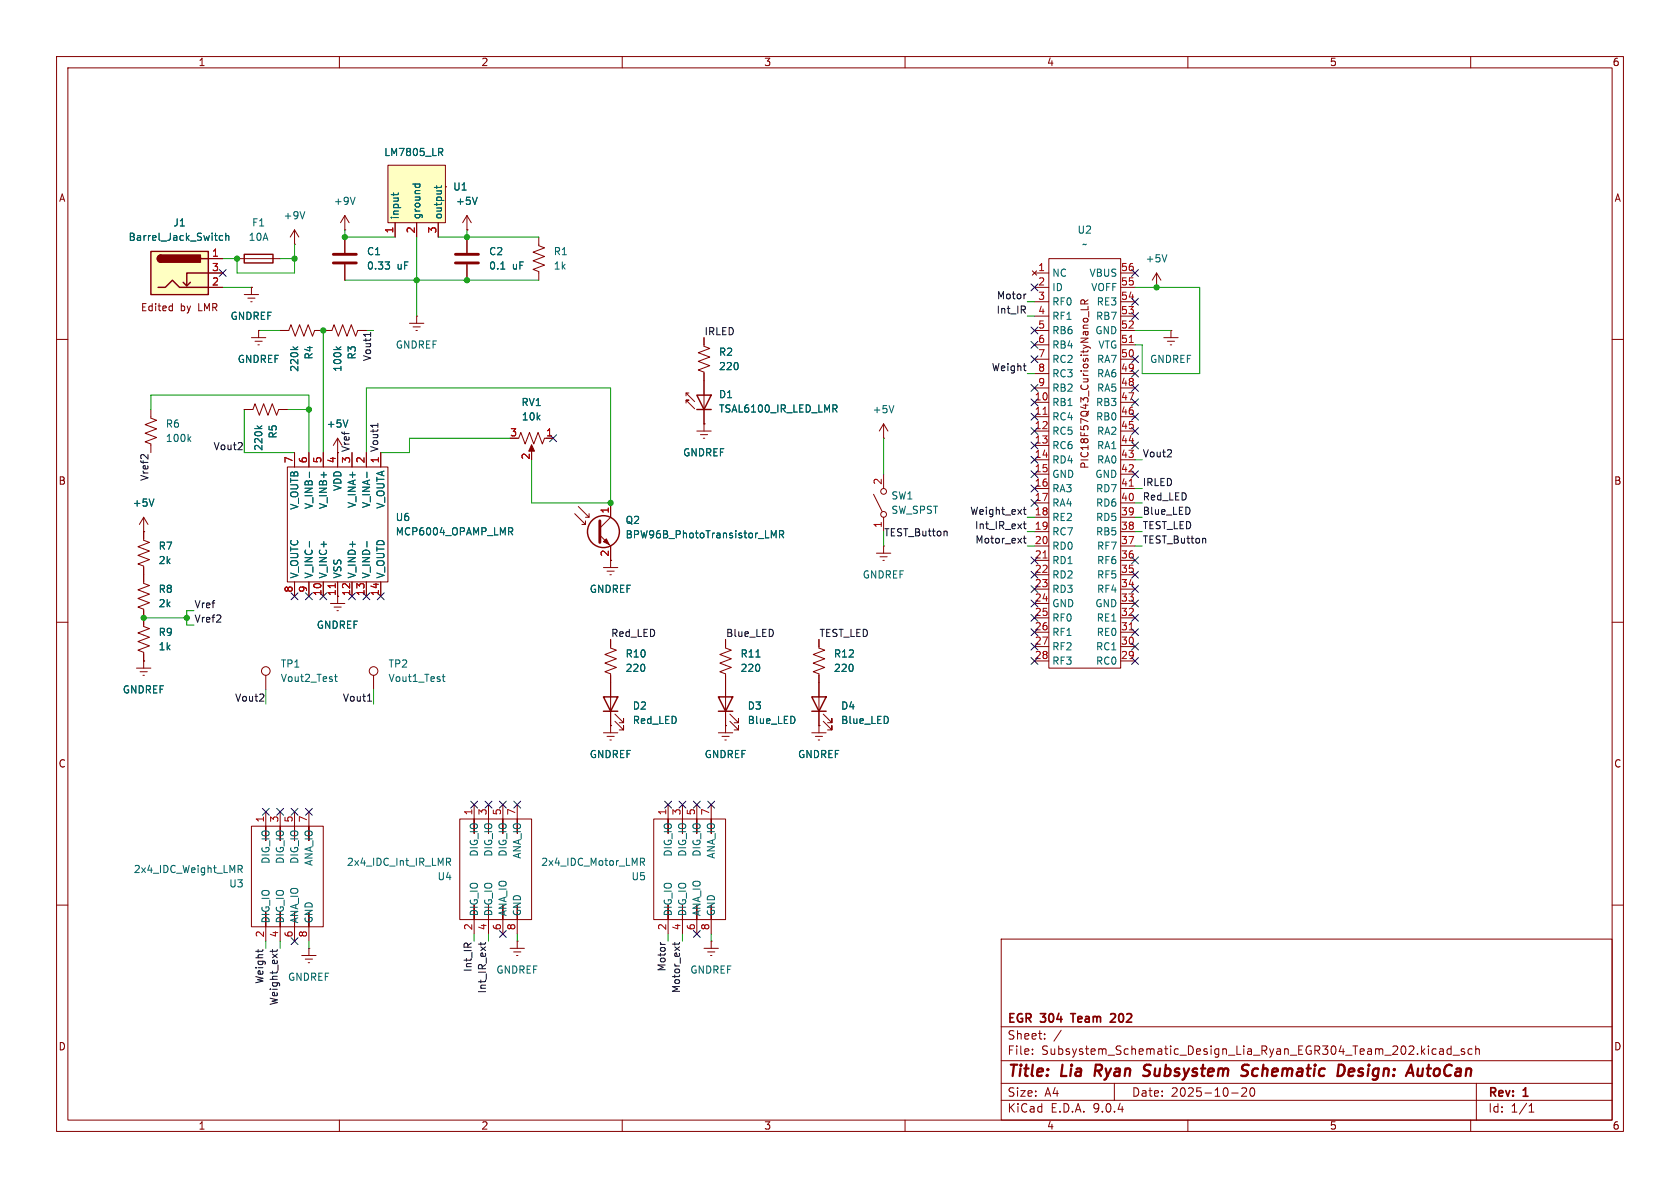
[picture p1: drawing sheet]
<svg xmlns="http://www.w3.org/2000/svg" width="297mm" height="210mm" viewBox="0 0 297 210" stroke-linecap="round" stroke-linejoin="round" font-family="sans-serif">
<g fill="none" stroke="#840000" stroke-width=".18">
<path d="M10 10h277v190h-277zM12 12h273v186h-273zM60 10v2M110 10v2M160 10v2M210 10v2M260 10v2M61 38.1v2.5M61 38.1l-.8 1.3M61 38.1l.7 1.3M82.5 38.1l-.7 1.3M82.5 38.1l.8 1.3"/>
<path d="M82.5 38.1v2.5M41.9 45.7h7.6M49.5 58.4h1.6l.3-1 .8 2 .8-2 .7 2 .8-2 .7 2 .4-1h1.5M61 40.6h.1M61 41.9v2.8M61 46.7v2.8M82.5 40.6h.1M124.5 59.7v1.5l1 .4-2.1 .8 2.1 .7-2.1 .8 2.1 .7-2.1 .8 1.1 .4v1.5M10 60h2M26.7 72.4v1.5l1 .4-2 .8 2 .7-2 .8 2 .7-2 .8 1 .4v1.5M43.2 72.4h1.5l.4-1 .7 2 .8-2 .8 2 .7-2 .8 2 .4-1h1.5M123.2 76.2h2.5"/>
<path d="M123.8 76.8h1.3M124.3 77.5h.3M124.5 74.9h.1M124.5 74.9v1.3M285 60h2M25.4 91.4v4.1l1 .4-2 .7 2 .8-2 .8 2 .7-2 .8 1 .4v3l1 .4-2 .8 2 .7-2 .8 2 .8-2 .7 1 .4v3l1 .4-2 .8 2 .7-2 .8 2 .8-2 .7 1 .4v2.8M25.4 94h.1M25.4 91.4l-.8 1.3M25.4 91.4l.8 1.3M101.6 90.8l1.9 1.9v-.6M102.2 89.5l1.9 1.9v-.6M102.9 92.7h.6"/>
<path d="M103.5 91.4h.6M106 94.6l1.9 1.9v2.6M107.9 88.9v2.5l-1.9 1.9M10 110h2M24.1 118.1h2.6M24.8 118.7h1.2M25.3 119.4h.2M25.4 116.8h.1M128.3 113v1.6l1 .3-2 .8 2 .8-2 .7 2 .8-2 .7 1 .4v1.6M144.8 113v1.6l1 .3-2 .8 2 .8-2 .7 2 .8-2 .7 1 .4v9.2M285 110h2M145.5 127.5l1.6 1.5v-.7v.7h-.8"/>
<path d="M145.5 126.2l1.6 1.6v-.8v.8h-.8M10 160h2M53.3 168.9h2.6M54 169.5h1.2M54.5 170.2h.2M54.6 167.6h.1M54.6 167.6v1.3M177 166h108v32h-108zM285 160h2M60 198v2M110 198v2M160 198v2"/>
<path d="M177 194.5h108M177 191.5h108M177 187.5h108M177 181.5h108M182.5 186.3v.1M182.5 185.5v.1M184.7 183.6v.1M184.7 182.8v.1M187.6 182.1l-1.3 2M197 191.5v3M210 198v2M217.7 193.2h1.2"/>
<path d="M219.6 192.4l.5-.1 .2 .1 .1 .3-.9 1.1h.9M221.1 192.4l.2-.1a.81 .81 0 0 1 .6 .6 .81 .81 0 0 1-.3 .8l-.1 .1a.81 .81 0 0 1-.4-1.4zM253.7 185.4l.2 .1M253.9 186.3l-.2 .1M254.5 185.5h.6l.1 .9M255.2 185.8h-.5a.29 .29 0 0 0-.2 .3 .29 .29 0 0 0 .2 .3l.5-.1M256.5 185.5l-.4-.1-.3 .3v.4l.2 .2h.5M256.5 184.9v1.5M256.9 186.5h1.1M258.9 185.5l-.4-.1-.2 .2 .1 .2 .5 .2v.3h-.6M260 198v2M260.2 185.5l-.4-.1-.3 .3v.4l.2 .2h.5"/>
<path d="M260.9 185.5l.2-.1 .4 .1v.9M260.9 184.9v1.5M261 191.5v6.5M270.3 196.6h.9M270.3 195.5l.4-.4v1.5"/>
</g>
<path d="M193.7 188.2l-.2 2M203.1 190a.85 .85 0 0 1-1 .1M203.2 188.2l-.7 .1a.46 .46 0 0 0-.3 .5 .46 .46 0 0 0 .4 .4l.5 .2M219.6 189l.7 .3a.49 .49 0 0 1 .3 .5 .49 .49 0 0 1-.4 .4h-.5M220.8 188.3a.85 .85 0 0 0-1.1 .1M236.7 188.2h.5a1.08 1.08 0 0 1 .5 1.1 1.08 1.08 0 0 1-.8 .9M239.2 188.9l-.6 .1-.2 .9 .2 .3h.4M239.4 189.4l-1 .1M251.4 190l-.6 .2M251.6 188.9l-.2 1.3" fill="none" stroke="#840000" stroke-width=".4"/>
<path d="M189.3 179.2h.8M197.1 179.3l-.5-.1-.3 .1M197.1 179.8l-.8 .9h.9" fill="none" stroke="#840000" stroke-width=".3"/>
<g fill="none" stroke="#006464" stroke-width=".18">
<path d="M62.8 34.9l-.4 1.2M84.4 34.9l-.5 1.2M68.1 46.3h.8l-.5 .5M68.8 46.8l.1 .2-.1 .5M33.4 77.6l.3 .4M33.7 77.2l-.4 .5M45.5 75.3l.4 .5M46.3 75.3l-.5 .3M51.8 61.3l.5 .5M52.6 61.3l-.4 .4M27.2 88.2l-.4 1.3M136.4 93.8l.4 .9 .4-.9v1.3"/>
<path d="M137.8 94.5l.6-.1 .1-.2v-.3l-.7-.1v1.3M138.1 94.5l.4 .6M133.6 116.1h.8"/>
</g>
<path d="M58.9 46.5h4.1M58.9 45h4.1M106 92.1v3.8" fill="none" stroke="#840000" stroke-width=".51"/>
<g fill="none" stroke="#840000" stroke-width=".25">
<path d="M43.2 45h5.1v1.5h-5.1zM143.5 123.2h2.5l-1.2 2.5zM143.5 125.7h2.5"/>
<circle cx="106.7" cy="94" r="2.82"/>
</g>
<path d="M107.2 95.3l.5 1-1-.5z" fill="#840000" stroke="#840000" stroke-width=".18"/>
<path d="M26.7 44.5h10.1v7.6h-10.1z" fill="#ffffc2"/>
<path d="M26.7 44.5h10.1v7.6h-10.1zM27.9 50.8h1.3l1.3-1.3 1.2 1.3h5.1M28.4 45.1a.64 .64 0 0 0-.6 .6 .64 .64 0 0 0 .6 .7M33.7 49.9l-.7 .6M35.6 45.7h1.2M36.8 48.3h-3.8v2.2l-.6-.6M123.2 69.9h2.5l-1.2 2.5zM123.2 72.4h2.5M106.7 123.2h2.5l-1.3 2.5zM106.7 125.7h2.5" fill="none" stroke="#840000" stroke-width=".25"/>
<g fill="#840000" stroke="#840000" stroke-width=".25">
<path d="M28 45.3l.4-.2v1.3a.63 .63 0 0 1-.5-.4 .63 .63 0 0 1 .1-.7z"/>
<path d="M28.4 45.1h7v1.3h-7z"/>
</g>
<g fill="none" stroke="#840000" stroke-width=".18">
<path d="M30.1 54.1h.4M30.5 53.7v1.2M30.5 54.9h-.4M36.8 45.7h2.6M36.8 48.3h2.6M36.8 50.8h2.6M43.2 52.1h2.5M43.8 52.7h1.3M44.3 53.3h.3M44.4 50.8h.1M44.4 59.7h2.6M44.4 50.8v1.3"/>
<path d="M45.7 58.4h.1M45.7 58.4v1.3M52.1 43.2h.1M52.1 40.6v2.6M52.1 40.6l-.8 1.3M52.1 40.6l.7 1.3M57.1 58.4h1.6l.4-1 .7 2 .8-2 .7 2 .8-2 .8 2 .3-1h1.6M72.4 57.2h2.5M73 57.8h1.3M73.5 58.4h.3M73.7 55.9h.1M73.7 55.9v1.3"/>
<path d="M82.5 41.9v2.8M82.5 46.7v2.8M95.2 41.9v1.5l1.1 .4-2.1 .8 2.1 .7-2.1 .8 2.1 .8-2.1 .7 1 .4v1.5M182.5 47.9l.8 .7M182.9 48.3h2.5M182.9 50.8h2.5M182.9 53.3h2.5M182.9 58.4h2.5M182.9 55.9h2.5M183.3 47.9l-.8 .7M185.4 45.7h12.7v72.4h-12.7zM191.7 53.7v-.6l-.2-.1-.3 .1-.1 .6h1.2"/>
<path d="M192.3 54.2v.6h-1.2M192.3 53l-.6 .4M192.5 55.1v.9M198.1 48.3h2.6M198.1 50.8h2.6M198.1 53.3h2.6M198.1 58.4h2.6M198.1 55.9h2.6M204.5 50.8h.1M204.5 48.3l-.8 1.2M204.5 48.3l.7 1.2M204.5 48.3v2.5"/>
<path d="M205.7 59.7h2.6M207 58.4h.1M207 58.4v1.3M45.1 60.3h1.3M45.6 61h.2M59.7 77.5l-.8 1.2M59.7 77.5l.8 1.2M59.7 77.5v5.1M121.3 71.2v-.5h.5h-.5l1.5 1.6M121.3 69.5v.5M121.8 69.5h-.5l1.5 1.5M124.5 67.3v7.6"/>
<path d="M156.2 77.5h.1M156.2 74.9l-.8 1.3M156.2 74.9l.8 1.3M156.2 74.9v2.6M182.9 61h2.5M182.9 63.5h2.5M182.9 66h2.5M182.9 68.6h2.5M182.9 71.1h2.5M182.9 73.7h2.5M182.9 76.2h2.5M182.9 78.7h2.5"/>
<path d="M198.1 61h2.6M198.1 63.5h2.6M198.1 66h2.6M198.1 68.6h2.6M198.1 71.1h2.6M198.1 73.7h2.6M198.1 76.2h2.6M198.1 78.7h2.6M206.4 60.3h1.2M206.9 61h.2M50.8 82.6h17.8v20.3h-17.8zM52.1 80v2.6"/>
<path d="M54.6 80v2.6M57.1 80v2.6M59.7 80h.1M62.2 80v2.6M64.8 80v2.6M67.3 80v2.6M154.4 87.4l1.6 3M154.9 97.8h2.6M155.6 98.4h1.2M156.1 99.1h.2M156.2 96.5h.1M156.2 83.8v2.6"/>
<path d="M156.2 91.4v2.6M156.2 96.5v1.3M182.9 99.1h2.5M182.9 81.3h2.5M182.9 83.8h2.5M182.9 86.4h2.5M182.9 88.9h2.5M182.9 91.4h2.5M182.9 94h2.5M182.9 96.5h2.5M198.1 99.1h2.6M198.1 81.3h2.6"/>
<path d="M198.1 83.8h2.6M198.1 86.4h2.6M198.1 88.9h2.6M198.1 91.4h2.6M198.1 94h2.6M198.1 96.5h2.6M47 119.4v2.5M52.1 102.9v2.5M54.6 102.9v2.5M57.1 102.9v2.5M58.4 106.7h2.6M59.1 107.3h1.2"/>
<path d="M59.6 108h.2M59.7 102.9v3.8M62.2 102.9v2.5M64.8 102.9v2.5M66 119.4v2.5M67.3 102.9v2.5M107.9 113v1.6l1.1 .3-2.1 .8 2.1 .8-2.1 .7 2.1 .8-2.1 .7 1 .4v10.4M182.9 106.7h2.5M182.9 101.6h2.5M182.9 104.1h2.5M182.9 109.2h2.5M182.9 111.8h2.5"/>
<path d="M182.9 114.3h2.5M182.9 116.8h2.5M198.1 106.7h2.6M198.1 101.6h2.6M198.1 104.1h2.6M198.1 109.2h2.6M198.1 111.8h2.6M198.1 114.3h2.6M198.1 116.8h2.6M106.7 129.5h2.5M107.3 130.2h1.3M107.8 130.8h.3"/>
<path d="M107.9 128.3h.1M108.7 127.5l1.5 1.5v-.7v.7h-.7M108.7 126.2l1.5 1.6v-.8v.8h-.7M44.4 146.1h12.7v17.7h-12.7zM47 146.1v2.5zM47 143.5v2.6M49.5 146.1v2.5zM49.5 143.5v2.6M52.1 146.1v2.5zM52.1 143.5v2.6M54.6 146.1v2.5zM54.6 143.5v2.6"/>
<path d="M81.3 144.8h12.7v17.8h-12.7zM83.8 144.8v2.5zM83.8 142.2v2.6M86.4 144.8v2.5zM86.4 142.2v2.6M88.9 144.8v2.5zM88.9 142.2v2.6M91.4 144.8v2.5zM91.4 142.2v2.6M115.6 144.8h12.7v17.8h-12.7zM118.1 144.8v2.5zM118.1 142.2v2.6"/>
<path d="M120.6 144.8v2.5zM120.6 142.2v2.6M123.2 144.8v2.5zM123.2 142.2v2.6M125.7 144.8v2.5zM125.7 142.2v2.6M47 161.3v2.5zM47 163.8v2.6M49.5 161.3v2.5zM49.5 163.8v2.6M52.1 163.8v2.6M54.6 163.8v2.6"/>
<path d="M83.8 160v2.6zM83.8 162.6v2.5M86.4 160v2.6zM86.4 162.6v2.5M88.9 162.6v2.5M90.2 167.6h2.5M90.8 168.3h1.3M91.3 168.9h.3M91.4 166.4h.1M91.4 162.6v2.5M91.4 166.4v1.2M118.1 160v2.6z"/>
<path d="M118.1 162.6v2.5M120.6 160v2.6zM120.6 162.6v2.5M123.2 162.6v2.5M124.5 167.6h2.5M125.1 168.3h1.3M125.6 168.9h.3M125.7 166.4h.1M125.7 162.6v2.5M125.7 166.4v1.2"/>
<circle cx="156.2" cy="86.9" r=".51"/>
<circle cx="156.2" cy="90.9" r=".51"/>
<circle cx="47" cy="118.6" r=".76"/>
<circle cx="66" cy="118.6" r=".76"/>
</g>
<g fill="none" stroke="#006464" stroke-width=".18">
<path d="M53.9 37.4l-.4 1.3M39.4 41.7l-.4-.1-.2 .3 .1 .5h.5M39.9 41.8l.2-.2 .3 .1 .1 .8M39.9 41.2v1.3M88.5 47.6h.8M206.3 45l-.4 1.3M59.4 61.3l.5 .5M60.3 61.3l-.5 .4M61.5 74.2l-.4 1.3M147.6 72.2l.4 .6M147.7 71.6l.3 .2-.1 .3-.2 .1M158 71.7l-.4 1.3"/>
<path d="M54.7 83.5v.9M54.7 95.7v1M64.9 83.5v.9M64.9 95.7v1M89.9 93.3h.5l.2 .2-.1 .4-.6 .1M90.2 94l.4 .6M59.1 119.6h.5M59.3 119.2v1.1l.3 .2M78.2 119.6h.5M78.4 119.2v1.1l.3 .2M42.1 153h.5l.2 .2-.1 .4h-.6M42.4 153.6l.4 .6"/>
<path d="M78.9 151.7h.5l.3 .3-.2 .3-.6 .1M79.2 152.4l.5 .6M113.2 151.7h.5l.2 .3-.1 .3-.6 .1M113.5 152.4l.4 .6"/>
</g>
<path d="M184.4 73.2h.7M199.6 60.5h.8M184.4 98.6h.7M199.6 85.9h.8M59.3 103.2v.7M199.6 111.3h.8" fill="none" stroke="#a90000" stroke-width=".18"/>
<path d="M80.5 45h4.1M80.5 46.5h4.1" fill="none" stroke="#840000" stroke-width=".51"/>
<path d="M68.6 29.2h10.1v10.2h-10.1z" fill="#ffffc2"/>
<g fill="none" stroke="#840000" stroke-width=".18">
<path d="M68.6 29.2h10.1v10.2h-10.1zM69.8 39.4v2.5M73.7 39.4v2.5M77.5 39.4v2.5M78.7 33h.1M36.8 45.7h2.6M36.8 48.3h2.6M36.8 50.8h2.6M44.4 50.8h.1M45.7 58.4h.1M49.5 58.4h1.3M55.9 58.4h2.5"/>
<path d="M61 41.9v2.8M61 46.7v2.8M63.5 58.4h1.3M82.5 40.6h.1M82.5 41.9v2.8M82.5 46.7v2.8M124.5 59.7v1.3M43.2 72.4h1.2M49.5 72.4h1.3M91.4 77.5h.3l.4-1 .7 2 .8-2 .8 2 .7-2 .8 2 .4-1M94 79v1M96.5 77.5h1.3"/>
<path d="M124.5 74.9h.1M124.5 66v3.9M124.5 72.4v2.5M25.4 94h.1M25.4 94v1.3M52.1 80v2.6M54.6 80v2.6M57.1 80v2.6M59.7 80h.1M59.7 80v2.6M62.2 80v2.6M64.8 80v2.6"/>
<path d="M67.3 80v2.6M107.9 88.9v2.5M107.9 96.5v3.8M25.4 116.8h.1M25.4 100.3v2.6M25.4 108v2.5M25.4 115.6v1.2M52.1 102.9v2.5M54.6 102.9v2.5M57.1 102.9v2.5M59.7 102.9v2.5M62.2 102.9v2.5"/>
<path d="M64.8 102.9v2.5M67.3 102.9v2.5M106.7 100.3h2.5M107.3 101h1.3M107.8 101.6h.3M107.9 113v1.3M107.9 119.4v3.8M128.3 113v1.3M128.3 119.4v10.1M144.8 113v1.3M144.8 119.4v3.8M107.9 128.3h.1"/>
<path d="M107.9 125.7v2.6M127 129.5h2.5M127.6 130.2h1.3M128.1 130.8h.3M128.3 128.3h.1M129 127.5l1.6 1.5v-.7v.7h-.8M129 126.2l1.6 1.6v-.8v.8h-.8M143.5 129.5h2.5M144.1 130.2h1.3M144.7 130.8h.2M144.8 128.3h.1M144.8 125.7v3.8"/>
</g>
<g fill="none" stroke="#006464" stroke-width=".18">
<path d="M69.6 34.1v.5M70.4 34.1l-.2 .3h-1M73 32.5h1.2M73.5 32.5l-.1 .4M74.2 32.5v.4M77.2 32.8v.5M77.5 26.2h.5l.3 .3-.2 .3-.6 .1M77.8 26.9l.5 .6M78 32.8l-.1 .3h-1.1M84.4 34.9l-.5 1.2M39.4 41.7l-.4-.1-.2 .3 .1 .5h.5M39.9 41.8l.2-.2 .3 .1 .1 .8"/>
<path d="M39.9 41.2v1.3M68.1 46.3h.8l-.5 .5M68.8 46.8l.1 .2-.1 .5M88.5 47.6h.8M45.5 75.3l.4 .5M46.3 75.3l-.5 .3M51.8 61.3l.5 .5M52.6 61.3l-.4 .4M59.4 61.3l.5 .5M60.3 61.3l-.5 .4M61.5 74.2l-.4 1.3M147.6 72.2l.4 .6"/>
<path d="M147.7 71.6l.3 .2-.1 .3-.2 .1M27.2 88.2l-.4 1.3M54.7 83.5v.9M54.7 95.7v1M64.9 83.5v.9M64.9 95.7v1M89.9 93.3h.5l.2 .2-.1 .4-.6 .1M90.2 94l.4 .6M136.4 93.8l.4 .9 .4-.9v1.3M137.8 94.5l.6-.1 .1-.2v-.3l-.7-.1v1.3M138.1 94.5l.4 .6M133.6 116.1h.8"/>
</g>
<path d="M94 78.6l.5 1.2h-1z" fill="#840000" stroke="#840000" stroke-width=".18"/>
<path d="M127 123.2h2.5l-1.2 2.5zM127 125.7h2.5" fill="none" stroke="#840000" stroke-width=".25"/>
<g fill="none" stroke="#0f0f0f" stroke-width=".18">
<path d="M65.5 58.8v.7M181.3 52h.1M42.1 79.5h.7M42.8 78.3v.5M66.8 74.8v.8M180.9 64.7h.5M181.3 65.5h.1M207 79.6v.4M167.3 93.9l.1 .2v.6M180.9 90.1h.5M180.9 92.6h.5M180.9 95.2h.5"/>
<path d="M181.1 89.7v1l.3 .2M181.1 92.2v1.1l.3 .2M181.1 94.7v1.1l.3 .2M206.3 80.8h.8M213 95.2l.2 .1v.7M45.9 123.9h.7M46.6 122.8v.4M65 123.9h.7M45.6 167.9v.4M46.5 167.9v.1M48.2 167.9v.4M49 167.9l-.2 .3h-1.1"/>
<path d="M85 166.6v.5M85.8 166.6l-.1 .3h-1.1M116.8 166.6v.1M119.3 166.6v.5M120.1 166.6l-.1 .3h-1.1"/>
</g>
<g fill="none" stroke="#009600" stroke-width=".18">
<path d="M39.4 50.8h5M45.7 58.4h3.8M49.5 45.7h2.6M52.1 43.2v5.1h-10.2v-2.6h-2.5M57.1 58.4v21.6M61 49.5h34.2M61 40.6v1.3h8.8M64.8 58.4h1.2M73.7 41.9v14M77.5 41.9h17.7M82.5 40.6v1.3M181.6 53.3h1.3"/>
<path d="M181.6 55.9h1.3M200.7 58.4h6.3M200.7 50.8h11.4v15.2h-10.2v-5h-1.2M26.7 72.4v-2.5h27.9v10.1M43.2 72.4v7.6h8.9M50.8 72.4h3.8M90.2 77.5h-17.8v2.5h-5.1M156.2 77.5v6.3M181.6 66h1.3M64.8 80v-11.4h43.1v20.3h-13.9v-7.6M156.2 94v2.5M181.6 94h1.3"/>
<path d="M181.6 91.4h1.3M181.6 96.5h1.3M200.7 88.9h1.2M200.7 94h1.2M200.7 91.4h1.2M200.7 96.5h1.2M200.7 86.4h1.2M200.7 81.3h1.2M25.4 109.2h7.6M34.3 108h-1.3v2.5h1.3M47 121.9v2.6M66 121.9v2.6"/>
<path d="M47 166.4v1.2M49.5 166.4v1.2M54.6 166.4v1.2M83.8 165.1v1.3M86.4 165.1v1.3M91.4 165.1v1.3M118.1 165.1v1.3M120.6 165.1v1.3M125.7 165.1v1.3"/>
</g>
<g fill="none" stroke="#000084" stroke-width=".18">
<path d="M38.8 47.7l1.2 1.2M40 47.7l-1.2 1.2M182.3 50.2l1.2 1.2M182.3 57.8l1.2 1.2M183.5 50.2l-1.2 1.2M183.5 57.8l-1.2 1.2M200.1 52.7l1.2 1.2M200.1 47.7l1.2 1.2M200.1 55.3l1.2 1.2M201.3 52.7l-1.2 1.2M201.3 47.7l-1.2 1.2M201.3 55.3l-1.2 1.2"/>
<path d="M97.2 76.9l1.2 1.2M98.4 76.9l-1.2 1.2M182.3 60.4l1.2 1.2M182.3 62.9l1.2 1.2M182.3 68l1.2 1.2M182.3 70.5l1.2 1.2M182.3 75.6l1.2 1.2M182.3 78.1l1.2 1.2M182.3 73.1l1.2 1.2M183.5 70.5l-1.2 1.2M183.5 60.4l-1.2 1.2M183.5 73.1l-1.2 1.2"/>
<path d="M183.5 62.9l-1.2 1.2M183.5 68l-1.2 1.2M183.5 75.6l-1.2 1.2M183.5 78.1l-1.2 1.2M200.1 62.9l1.2 1.2M200.1 65.4l1.2 1.2M200.1 75.6l1.2 1.2M200.1 78.1l1.2 1.2M200.1 68l1.2 1.2M200.1 70.5l1.2 1.2M200.1 73.1l1.2 1.2M201.3 62.9l-1.2 1.2"/>
<path d="M201.3 65.4l-1.2 1.2M201.3 70.5l-1.2 1.2M201.3 68l-1.2 1.2M201.3 75.6l-1.2 1.2M201.3 78.1l-1.2 1.2M201.3 73.1l-1.2 1.2M182.3 88.3l1.2 1.2M182.3 80.7l1.2 1.2M182.3 83.2l1.2 1.2M182.3 85.8l1.2 1.2M182.3 98.5l1.2 1.2M183.5 80.7l-1.2 1.2"/>
<path d="M183.5 83.2l-1.2 1.2M183.5 88.3l-1.2 1.2M183.5 85.8l-1.2 1.2M183.5 98.5l-1.2 1.2M200.1 83.2l1.2 1.2M200.1 98.5l1.2 1.2M201.3 83.2l-1.2 1.2M201.3 98.5l-1.2 1.2M51.5 104.8l1.2 1.2M52.7 104.8l-1.2 1.2M54 104.8l1.2 1.2M55.2 104.8l-1.2 1.2"/>
<path d="M56.5 104.8l1.3 1.2M57.8 104.8l-1.3 1.2M61.6 104.8l1.2 1.2M62.8 104.8l-1.2 1.2M64.2 104.8l1.2 1.2M65.4 104.8l-1.2 1.2M66.7 104.8l1.2 1.2M67.9 104.8l-1.2 1.2M182.3 101l1.2 1.2M182.3 103.5l1.2 1.2M182.3 106.1l1.2 1.2M182.3 108.6l1.2 1.2"/>
<path d="M182.3 111.2l1.2 1.2M182.3 113.7l1.2 1.2M182.3 116.2l1.2 1.2M183.5 101l-1.2 1.2M183.5 103.5l-1.2 1.2M183.5 106.1l-1.2 1.2M183.5 108.6l-1.2 1.2M183.5 111.2l-1.2 1.2M183.5 113.7l-1.2 1.2M183.5 116.2l-1.2 1.2M200.1 103.5l1.2 1.2M200.1 106.1l1.2 1.2"/>
<path d="M200.1 108.6l1.2 1.2M200.1 116.2l1.2 1.2M200.1 111.2l1.2 1.2M200.1 113.7l1.2 1.2M200.1 101l1.2 1.2M201.3 103.5l-1.2 1.2M201.3 106.1l-1.2 1.2M201.3 108.6l-1.2 1.2M201.3 116.2l-1.2 1.2M201.3 111.2l-1.2 1.2M201.3 113.7l-1.2 1.2M201.3 101l-1.2 1.2"/>
<path d="M46.4 142.9l1.2 1.2M47.6 142.9l-1.2 1.2M48.9 142.9l1.2 1.2M50.1 142.9l-1.2 1.2M51.5 142.9l1.2 1.2M52.7 142.9l-1.2 1.2M54 142.9l1.2 1.2M55.2 142.9l-1.2 1.2M83.2 141.6l1.2 1.2M84.4 141.6l-1.2 1.2M85.8 141.6l1.2 1.2M87 141.6l-1.2 1.2"/>
<path d="M88.3 141.6l1.2 1.2M89.5 141.6l-1.2 1.2M90.8 141.6l1.2 1.2M92 141.6l-1.2 1.2M117.5 141.6l1.2 1.2M118.7 141.6l-1.2 1.2M120 141.6l1.3 1.2M121.3 141.6l-1.3 1.2M122.6 141.6l1.2 1.2M123.8 141.6l-1.2 1.2M125.1 141.6l1.2 1.2M126.3 141.6l-1.2 1.2"/>
<path d="M51.5 165.8l1.2 1.2M52.7 165.8l-1.2 1.2M88.3 164.5l1.2 1.2M89.5 164.5l-1.2 1.2M122.6 164.5l1.2 1.2M123.8 164.5l-1.2 1.2"/>
</g>
<path d="M59.3 103.2v.7" fill="none" stroke="#a90000" stroke-width=".18"/>
<g fill="#009600" stroke="#009600" stroke-width=".18">
<circle cx="33" cy="109.2" r=".46"/>
<circle cx="25.4" cy="109.2" r=".46"/>
<circle cx="82.5" cy="49.5" r=".46"/>
<circle cx="82.5" cy="41.9" r=".46"/>
<circle cx="107.9" cy="88.9" r=".46"/>
<circle cx="54.6" cy="72.4" r=".46"/>
<circle cx="57.1" cy="58.4" r=".46"/>
<circle cx="73.7" cy="49.5" r=".46"/>
<circle cx="52.1" cy="45.7" r=".46"/>
<circle cx="61" cy="41.9" r=".46"/>
<circle cx="41.9" cy="45.7" r=".46"/>
<circle cx="204.5" cy="50.8" r=".46"/>
</g>
<g font-size="2.8" fill="#840000">
<text x="178" y="190.9">Title:</text>
<text x="187.7" y="190.9">Lia</text>
<text x="194.4" y="190.9">Ryan</text>
<text x="203.8" y="190.9">Subsystem</text>
<text x="222" y="190.9">Schematic</text>
<text x="239.7" y="190.9">Design:</text>
<text x="252.9" y="190.9">AutoCan</text>
</g>
<g font-size="2.1" fill="#840000">
<text x="178" y="184">Sheet:</text>
<text x="178" y="181.2">EGR</text>
<text x="184.1" y="181.2">304</text>
<text x="190.1" y="181.2">Team</text>
<text x="197.7" y="181.2">202</text>
<text x="178" y="186.7">File:</text>
<text x="184.1" y="186.7">Subsystem_Schematic_Design_Lia_Ryan_EGR304_Team_202.kicad_sch</text>
<text x="178" y="196.9">KiCad</text>
<text x="178" y="194.1">Size:</text>
<text x="184.7" y="194.1">A4</text>
<text x="185.7" y="196.9">E.D.A.</text>
<text x="193.3" y="196.9">9.0.4</text>
<text x="200" y="194.1">Date:</text>
<text x="207" y="194.1">2025-10-20</text>
<text x="263" y="194.3">Rev:</text>
<text x="263" y="196.9">Id:</text>
<text x="267.1" y="196.9">1/1</text>
<text x="269.4" y="194.3">1</text>
</g>
<g font-size="1.8" fill="#840000">
<text x="35" y="11.9">1</text>
<text x="85" y="11.9">2</text>
<text x="135" y="11.9">3</text>
<text x="185" y="11.9">4</text>
<text x="235" y="11.9">5</text>
<text x="285" y="11.9">6</text>
<text x="10.3" y="35.9">A</text>
<text x="285.3" y="35.9">A</text>
<text x="24.8" y="55.2">Edited</text>
<text x="31.9" y="55.2">by</text>
<text x="35.1" y="55.2">LMR</text>
<text x="192.6" y="83" transform="rotate(-90 192.6 83)">PIC18F57Q43_CuriosityNano_LR</text>
<text x="10.3" y="85.9">B</text>
<text x="285.3" y="85.9">B</text>
<text x="59.4" y="105.5" transform="rotate(-90 59.4 105.5)">11</text>
<text x="10.3" y="135.9">C</text>
<text x="285.3" y="135.9">C</text>
<text x="10.3" y="185.9">D</text>
<text x="285.3" y="185.9">D</text>
<text x="35" y="199.9">1</text>
<text x="85" y="199.9">2</text>
<text x="135" y="199.9">3</text>
<text x="185" y="199.9">4</text>
<text x="235" y="199.9">5</text>
<text x="285" y="199.9">6</text>
</g>
<g font-size="1.8" fill="#006464">
<text x="67.8" y="27.8">LM7805_LR</text>
<text x="80" y="33.9">U1</text>
<text x="30.6" y="40.2">J1</text>
<text x="44.5" y="40.2">F1</text>
<text x="50" y="39">+9V</text>
<text x="58.9" y="36.4">+9V</text>
<text x="70.7" y="38.9" transform="rotate(-90 70.7 38.9)">input</text>
<text x="74.5" y="38.9" transform="rotate(-90 74.5 38.9)">ground</text>
<text x="78.3" y="38.9" transform="rotate(-90 78.3 38.9)">output</text>
<text x="80.5" y="36.4">+5V</text>
<text x="190.4" y="41.5">U2</text>
<text x="22.6" y="42.8">Barrel_Jack_Switch</text>
<text x="43.9" y="42.8">10A</text>
<text x="64.8" y="45.3">C1</text>
<text x="64.8" y="47.9">0.33</text>
<text x="70.2" y="47.9">uF</text>
<text x="86.4" y="45.3">C2</text>
<text x="86.4" y="47.9">0.1</text>
<text x="90.6" y="47.9">uF</text>
<text x="97.8" y="45.3">R1</text>
<text x="97.8" y="47.9">1k</text>
<text x="191.2" y="44">~</text>
<text x="202.4" y="46.6">+5V</text>
<text x="185.9" y="49.1">NC</text>
<text x="185.9" y="51.7">ID</text>
<text x="192.5" y="49.1">VBUS</text>
<text x="192.8" y="51.7">VOFF</text>
<text x="40.7" y="56.7">GNDREF</text>
<text x="185.9" y="54.2">RF0</text>
<text x="185.9" y="56.7">RF1</text>
<text x="185.9" y="59.3">RB6</text>
<text x="193.5" y="59.3">GND</text>
<text x="193.7" y="56.7">RB7</text>
<text x="193.8" y="54.2">RE3</text>
<text x="41.9" y="64.4">GNDREF</text>
<text x="52.9" y="65.8" transform="rotate(-90 52.9 65.8)">220k</text>
<text x="55.5" y="63.7" transform="rotate(-90 55.5 63.7)">R4</text>
<text x="60.6" y="65.8" transform="rotate(-90 60.6 65.8)">100k</text>
<text x="63.1" y="63.7" transform="rotate(-90 63.1 63.7)">R3</text>
<text x="69.9" y="61.8">GNDREF</text>
<text x="127" y="63.1">R2</text>
<text x="127" y="65.6">220</text>
<text x="185.9" y="61.8">RB4</text>
<text x="185.9" y="64.4">RC2</text>
<text x="193.8" y="64.4">RA7</text>
<text x="194.1" y="61.8">VTG</text>
<text x="203.2" y="64.4">GNDREF</text>
<text x="92.1" y="72">RV1</text>
<text x="127" y="70.6">D1</text>
<text x="185.9" y="66.9">RC3</text>
<text x="185.9" y="69.4">RB2</text>
<text x="185.9" y="72">RB1</text>
<text x="193.7" y="72">RB3</text>
<text x="193.8" y="66.9">RA6</text>
<text x="193.8" y="69.4">RA5</text>
<text x="29.2" y="75.8">R6</text>
<text x="49.1" y="77.6" transform="rotate(-90 49.1 77.6)">R5</text>
<text x="57.7" y="75.8">+5V</text>
<text x="92.2" y="74.5">10k</text>
<text x="127" y="73.1">TSAL6100_IR_LED_LMR</text>
<text x="154.2" y="73.3">+5V</text>
<text x="185.9" y="74.5">RC4</text>
<text x="185.9" y="77.1">RC5</text>
<text x="193.7" y="74.5">RB0</text>
<text x="193.8" y="77.1">RA2</text>
<text x="29.2" y="78.3">100k</text>
<text x="46.6" y="79.8" transform="rotate(-90 46.6 79.8)">220k</text>
<text x="120.7" y="80.9">GNDREF</text>
<text x="185.9" y="79.6">RC6</text>
<text x="185.9" y="82.1">RD4</text>
<text x="193.8" y="79.6">RA1</text>
<text x="193.8" y="82.1">RA0</text>
<text x="23.4" y="89.8">+5V</text>
<text x="60.6" y="86.9" transform="rotate(-90 60.6 86.9)">VDD</text>
<text x="63.1" y="89.9" transform="rotate(-90 63.1 89.9)">V_INA+</text>
<text x="65.6" y="89.9" transform="rotate(-90 65.6 89.9)">V_INA-</text>
<text x="157.5" y="88.5">SW1</text>
<text x="185.9" y="84.7">GND</text>
<text x="185.9" y="87.2">RA3</text>
<text x="185.9" y="89.8">RA4</text>
<text x="193.5" y="84.7">GND</text>
<text x="193.7" y="87.2">RD7</text>
<text x="193.7" y="89.8">RD6</text>
<text x="52.9" y="90.2" transform="rotate(-90 52.9 90.2)">V_OUTB</text>
<text x="55.5" y="90.1" transform="rotate(-90 55.5 90.1)">V_INB-</text>
<text x="58" y="90.1" transform="rotate(-90 58 90.1)">V_INB+</text>
<text x="68.2" y="90" transform="rotate(-90 68.2 90)">V_OUTA</text>
<text x="69.9" y="92.3">U6</text>
<text x="69.9" y="94.8">MCP6004_OPAMP_LMR</text>
<text x="110.5" y="95.4">BPW96B_PhotoTransistor_LMR</text>
<text x="110.5" y="92.8">Q2</text>
<text x="157.5" y="91">SW_SPST</text>
<text x="185.9" y="92.3">RE2</text>
<text x="185.9" y="94.8">RC7</text>
<text x="193.7" y="92.3">RD5</text>
<text x="193.7" y="94.8">RB5</text>
<text x="27.9" y="97.4">R7</text>
<text x="27.9" y="99.9">2k</text>
<text x="185.9" y="97.4">RD0</text>
<text x="185.9" y="99.9">RD1</text>
<text x="193.8" y="97.4">RF7</text>
<text x="193.8" y="99.9">RF6</text>
<text x="27.9" y="105">R8</text>
<text x="27.9" y="107.5">2k</text>
<text x="52.9" y="102.4" transform="rotate(-90 52.9 102.4)">V_OUTC</text>
<text x="55.5" y="102.4" transform="rotate(-90 55.5 102.4)">V_INC-</text>
<text x="58" y="102.4" transform="rotate(-90 58 102.4)">V_INC+</text>
<text x="60.6" y="102.4" transform="rotate(-90 60.6 102.4)">VSS</text>
<text x="63.1" y="102.4" transform="rotate(-90 63.1 102.4)">V_IND+</text>
<text x="65.6" y="102.4" transform="rotate(-90 65.6 102.4)">V_IND-</text>
<text x="68.2" y="102.4" transform="rotate(-90 68.2 102.4)">V_OUTD</text>
<text x="104.2" y="105">GNDREF</text>
<text x="152.4" y="102.5">GNDREF</text>
<text x="185.9" y="102.5">RD2</text>
<text x="185.9" y="105">RD3</text>
<text x="185.9" y="107.5">GND</text>
<text x="193.5" y="107.5">GND</text>
<text x="193.8" y="102.5">RF5</text>
<text x="193.8" y="105">RF4</text>
<text x="27.9" y="112.6">R9</text>
<text x="55.9" y="111.4">GNDREF</text>
<text x="185.9" y="110.1">RF0</text>
<text x="185.9" y="112.6">RF1</text>
<text x="193.8" y="110.1">RE1</text>
<text x="193.8" y="112.6">RE0</text>
<text x="27.9" y="115.2">1k</text>
<text x="49.5" y="118.2">TP1</text>
<text x="68.6" y="118.2">TP2</text>
<text x="110.5" y="119">220</text>
<text x="110.5" y="116.4">R10</text>
<text x="130.8" y="119">220</text>
<text x="130.8" y="116.4">R11</text>
<text x="147.3" y="119">220</text>
<text x="147.3" y="116.4">R12</text>
<text x="185.9" y="115.2">RF2</text>
<text x="185.9" y="117.7">RF3</text>
<text x="193.7" y="115.2">RC1</text>
<text x="193.7" y="117.7">RC0</text>
<text x="21.6" y="122.8">GNDREF</text>
<text x="49.5" y="120.8">Vout2_Test</text>
<text x="68.6" y="120.8">Vout1_Test</text>
<text x="111.8" y="125.6">D2</text>
<text x="132.1" y="125.6">D3</text>
<text x="148.6" y="125.6">D4</text>
<text x="111.8" y="128.2">Red_LED</text>
<text x="132.1" y="128.2">Blue_LED</text>
<text x="148.6" y="128.2">Blue_LED</text>
<text x="104.2" y="134.2">GNDREF</text>
<text x="124.5" y="134.2">GNDREF</text>
<text x="141" y="134.2">GNDREF</text>
<text x="23.6" y="154.5">2x4_IDC_Weight_LMR</text>
<text x="47.9" y="152.8" transform="rotate(-90 47.9 152.8)">DIG_IO</text>
<text x="50.4" y="152.8" transform="rotate(-90 50.4 152.8)">DIG_IO</text>
<text x="52.9" y="152.8" transform="rotate(-90 52.9 152.8)">DIG_IO</text>
<text x="55.5" y="153.2" transform="rotate(-90 55.5 153.2)">ANA_IO</text>
<text x="61.2" y="153.3">2x4_IDC_Int_IR_LMR</text>
<text x="77.3" y="155.8">U4</text>
<text x="84.7" y="151.5" transform="rotate(-90 84.7 151.5)">DIG_IO</text>
<text x="87.2" y="151.5" transform="rotate(-90 87.2 151.5)">DIG_IO</text>
<text x="89.8" y="151.5" transform="rotate(-90 89.8 151.5)">DIG_IO</text>
<text x="92.3" y="151.9" transform="rotate(-90 92.3 151.9)">ANA_IO</text>
<text x="95.6" y="153.3">2x4_IDC_Motor_LMR</text>
<text x="111.5" y="155.8">U5</text>
<text x="119" y="151.5" transform="rotate(-90 119 151.5)">DIG_IO</text>
<text x="121.5" y="151.5" transform="rotate(-90 121.5 151.5)">DIG_IO</text>
<text x="124.1" y="151.5" transform="rotate(-90 124.1 151.5)">DIG_IO</text>
<text x="126.6" y="151.9" transform="rotate(-90 126.6 151.9)">ANA_IO</text>
<text x="40.4" y="157.1">U3</text>
<text x="47.9" y="163.3" transform="rotate(-90 47.9 163.3)">DIG_IO</text>
<text x="50.4" y="163.3" transform="rotate(-90 50.4 163.3)">DIG_IO</text>
<text x="52.9" y="163.3" transform="rotate(-90 52.9 163.3)">ANA_IO</text>
<text x="55.5" y="163.3" transform="rotate(-90 55.5 163.3)">GND</text>
<text x="84.7" y="162.1" transform="rotate(-90 84.7 162.1)">DIG_IO</text>
<text x="87.2" y="162.1" transform="rotate(-90 87.2 162.1)">DIG_IO</text>
<text x="89.8" y="162.1" transform="rotate(-90 89.8 162.1)">ANA_IO</text>
<text x="92.3" y="162.1" transform="rotate(-90 92.3 162.1)">GND</text>
<text x="119" y="162.1" transform="rotate(-90 119 162.1)">DIG_IO</text>
<text x="121.5" y="162.1" transform="rotate(-90 121.5 162.1)">DIG_IO</text>
<text x="124.1" y="162.1" transform="rotate(-90 124.1 162.1)">ANA_IO</text>
<text x="126.6" y="162.1" transform="rotate(-90 126.6 162.1)">GND</text>
<text x="50.8" y="173.6">GNDREF</text>
<text x="87.6" y="172.3">GNDREF</text>
<text x="121.9" y="172.3">GNDREF</text>
</g>
<g font-size="1.8" fill="#a90000">
<text x="69.6" y="41.3" transform="rotate(-90 69.6 41.3)">1</text>
<text x="73.4" y="41.3" transform="rotate(-90 73.4 41.3)">2</text>
<text x="77.2" y="41.3" transform="rotate(-90 77.2 41.3)">3</text>
<text x="37.4" y="45.5">1</text>
<text x="37.4" y="48">3</text>
<text x="37.4" y="50.5">2</text>
<text x="183.4" y="48">1</text>
<text x="183.4" y="50.5">2</text>
<text x="183.4" y="53.1">3</text>
<text x="198.1" y="48">56</text>
<text x="198.1" y="50.5">55</text>
<text x="198.1" y="53.1">54</text>
<text x="183.4" y="55.6">4</text>
<text x="183.4" y="58.2">5</text>
<text x="198.1" y="55.6">53</text>
<text x="198.1" y="58.2">52</text>
<text x="183.4" y="60.7">6</text>
<text x="183.4" y="63.2">7</text>
<text x="183.4" y="65.8">8</text>
<text x="198.1" y="60.7">51</text>
<text x="198.1" y="63.2">50</text>
<text x="198.1" y="65.8">49</text>
<text x="182.8" y="70.9">10</text>
<text x="183.4" y="68.3">9</text>
<text x="198.1" y="68.3">48</text>
<text x="198.1" y="70.9">47</text>
<text x="90.1" y="77.2">3</text>
<text x="96.4" y="77.2">1</text>
<text x="182.8" y="73.4">11</text>
<text x="182.8" y="75.9">12</text>
<text x="198.1" y="73.4">46</text>
<text x="198.1" y="75.9">45</text>
<text x="51.8" y="82" transform="rotate(-90 51.8 82)">7</text>
<text x="54.4" y="82" transform="rotate(-90 54.4 82)">6</text>
<text x="56.9" y="82" transform="rotate(-90 56.9 82)">5</text>
<text x="59.4" y="82" transform="rotate(-90 59.4 82)">4</text>
<text x="62" y="82" transform="rotate(-90 62 82)">3</text>
<text x="64.5" y="82" transform="rotate(-90 64.5 82)">2</text>
<text x="67.1" y="82" transform="rotate(-90 67.1 82)">1</text>
<text x="93.7" y="81.4" transform="rotate(-90 93.7 81.4)">2</text>
<text x="182.8" y="78.5">13</text>
<text x="182.8" y="81">14</text>
<text x="182.8" y="83.6">15</text>
<text x="198.1" y="78.5">44</text>
<text x="198.1" y="81">43</text>
<text x="198.1" y="83.6">42</text>
<text x="156" y="85.8" transform="rotate(-90 156 85.8)">2</text>
<text x="182.8" y="86.1">16</text>
<text x="182.8" y="88.6">17</text>
<text x="198.1" y="86.1">41</text>
<text x="198.1" y="88.6">40</text>
<text x="107.7" y="90.9" transform="rotate(-90 107.7 90.9)">1</text>
<text x="156" y="93.4" transform="rotate(-90 156 93.4)">1</text>
<text x="182.8" y="91.2">18</text>
<text x="182.8" y="93.7">19</text>
<text x="198.1" y="91.2">39</text>
<text x="198.1" y="93.7">38</text>
<text x="107.7" y="98.5" transform="rotate(-90 107.7 98.5)">2</text>
<text x="182.8" y="96.3">20</text>
<text x="182.8" y="98.8">21</text>
<text x="182.8" y="101.3">22</text>
<text x="198.1" y="96.3">37</text>
<text x="198.1" y="98.8">36</text>
<text x="198.1" y="101.3">35</text>
<text x="51.8" y="104.8" transform="rotate(-90 51.8 104.8)">8</text>
<text x="54.4" y="104.8" transform="rotate(-90 54.4 104.8)">9</text>
<text x="56.9" y="105.5" transform="rotate(-90 56.9 105.5)">10</text>
<text x="62" y="105.5" transform="rotate(-90 62 105.5)">12</text>
<text x="64.5" y="105.5" transform="rotate(-90 64.5 105.5)">13</text>
<text x="67.1" y="105.5" transform="rotate(-90 67.1 105.5)">14</text>
<text x="182.8" y="103.9">23</text>
<text x="182.8" y="106.4">24</text>
<text x="198.1" y="103.9">34</text>
<text x="198.1" y="106.4">33</text>
<text x="182.8" y="109">25</text>
<text x="182.8" y="111.5">26</text>
<text x="198.1" y="109">32</text>
<text x="198.1" y="111.5">31</text>
<text x="182.8" y="114">27</text>
<text x="182.8" y="116.6">28</text>
<text x="198.1" y="114">30</text>
<text x="198.1" y="116.6">29</text>
<text x="46.7" y="145.5" transform="rotate(-90 46.7 145.5)">1</text>
<text x="49.3" y="145.5" transform="rotate(-90 49.3 145.5)">3</text>
<text x="51.8" y="145.5" transform="rotate(-90 51.8 145.5)">5</text>
<text x="54.4" y="145.5" transform="rotate(-90 54.4 145.5)">7</text>
<text x="83.6" y="144.2" transform="rotate(-90 83.6 144.2)">1</text>
<text x="86.1" y="144.2" transform="rotate(-90 86.1 144.2)">3</text>
<text x="88.6" y="144.2" transform="rotate(-90 88.6 144.2)">5</text>
<text x="91.2" y="144.2" transform="rotate(-90 91.2 144.2)">7</text>
<text x="117.9" y="144.2" transform="rotate(-90 117.9 144.2)">1</text>
<text x="120.4" y="144.2" transform="rotate(-90 120.4 144.2)">3</text>
<text x="122.9" y="144.2" transform="rotate(-90 122.9 144.2)">5</text>
<text x="125.5" y="144.2" transform="rotate(-90 125.5 144.2)">7</text>
<text x="46.7" y="165.8" transform="rotate(-90 46.7 165.8)">2</text>
<text x="49.3" y="165.8" transform="rotate(-90 49.3 165.8)">4</text>
<text x="51.8" y="165.8" transform="rotate(-90 51.8 165.8)">6</text>
<text x="54.4" y="165.8" transform="rotate(-90 54.4 165.8)">8</text>
<text x="83.6" y="164.5" transform="rotate(-90 83.6 164.5)">2</text>
<text x="86.1" y="164.5" transform="rotate(-90 86.1 164.5)">4</text>
<text x="88.6" y="164.5" transform="rotate(-90 88.6 164.5)">6</text>
<text x="91.2" y="164.5" transform="rotate(-90 91.2 164.5)">8</text>
<text x="117.9" y="164.5" transform="rotate(-90 117.9 164.5)">2</text>
<text x="120.4" y="164.5" transform="rotate(-90 120.4 164.5)">4</text>
<text x="122.9" y="164.5" transform="rotate(-90 122.9 164.5)">6</text>
<text x="125.5" y="164.5" transform="rotate(-90 125.5 164.5)">8</text>
</g>
<g font-size="1.8" fill="#0f0f0f">
<text x="176.1" y="53">Motor</text>
<text x="124.5" y="59.3">IRLED</text>
<text x="176.1" y="55.5">Int_IR</text>
<text x="65.7" y="63.9" transform="rotate(-90 65.7 63.9)">Vout1</text>
<text x="175.2" y="65.7">Weight</text>
<text x="37.7" y="79.7">Vout2</text>
<text x="62" y="82" transform="rotate(-90 62 82)">3 Vref</text>
<text x="67.1" y="82" transform="rotate(-90 67.1 82)">1 Vout1</text>
<text x="201.9" y="80.9">Vout2</text>
<text x="26.3" y="85.1" transform="rotate(-90 26.3 85.1)">Vref2</text>
<text x="201.9" y="86">IRLED</text>
<text x="201.9" y="88.6">Red_LED</text>
<text x="156.2" y="94.9">TEST_Button</text>
<text x="171.4" y="91.1">Weight_ext</text>
<text x="172.3" y="93.6">Int_IR_ext</text>
<text x="201.9" y="91.1">Blue_LED</text>
<text x="201.9" y="93.6">TEST_LED</text>
<text x="172.3" y="96.2">Motor_ext</text>
<text x="201.9" y="96.2">TEST_Button</text>
<text x="34.3" y="107.6">Vref</text>
<text x="34.3" y="110.1">Vref2</text>
<text x="107.9" y="112.7">Red_LED</text>
<text x="128.3" y="112.7">Blue_LED</text>
<text x="144.8" y="112.7">TEST_LED</text>
<text x="41.5" y="124.1">Vout2</text>
<text x="60.5" y="124.1">Vout1</text>
<text x="83.5" y="171.9" transform="rotate(-90 83.5 171.9)">Int_IR</text>
<text x="117.8" y="171.8" transform="rotate(-90 117.8 171.8)">Motor</text>
<text x="46.6" y="174" transform="rotate(-90 46.6 174)">Weight</text>
<text x="49.2" y="177.8" transform="rotate(-90 49.2 177.8)">Weight_ext</text>
<text x="86" y="175.7" transform="rotate(-90 86 175.7)">Int_IR_ext</text>
<text x="120.3" y="175.6" transform="rotate(-90 120.3 175.6)">Motor_ext</text>
</g>
</svg>
